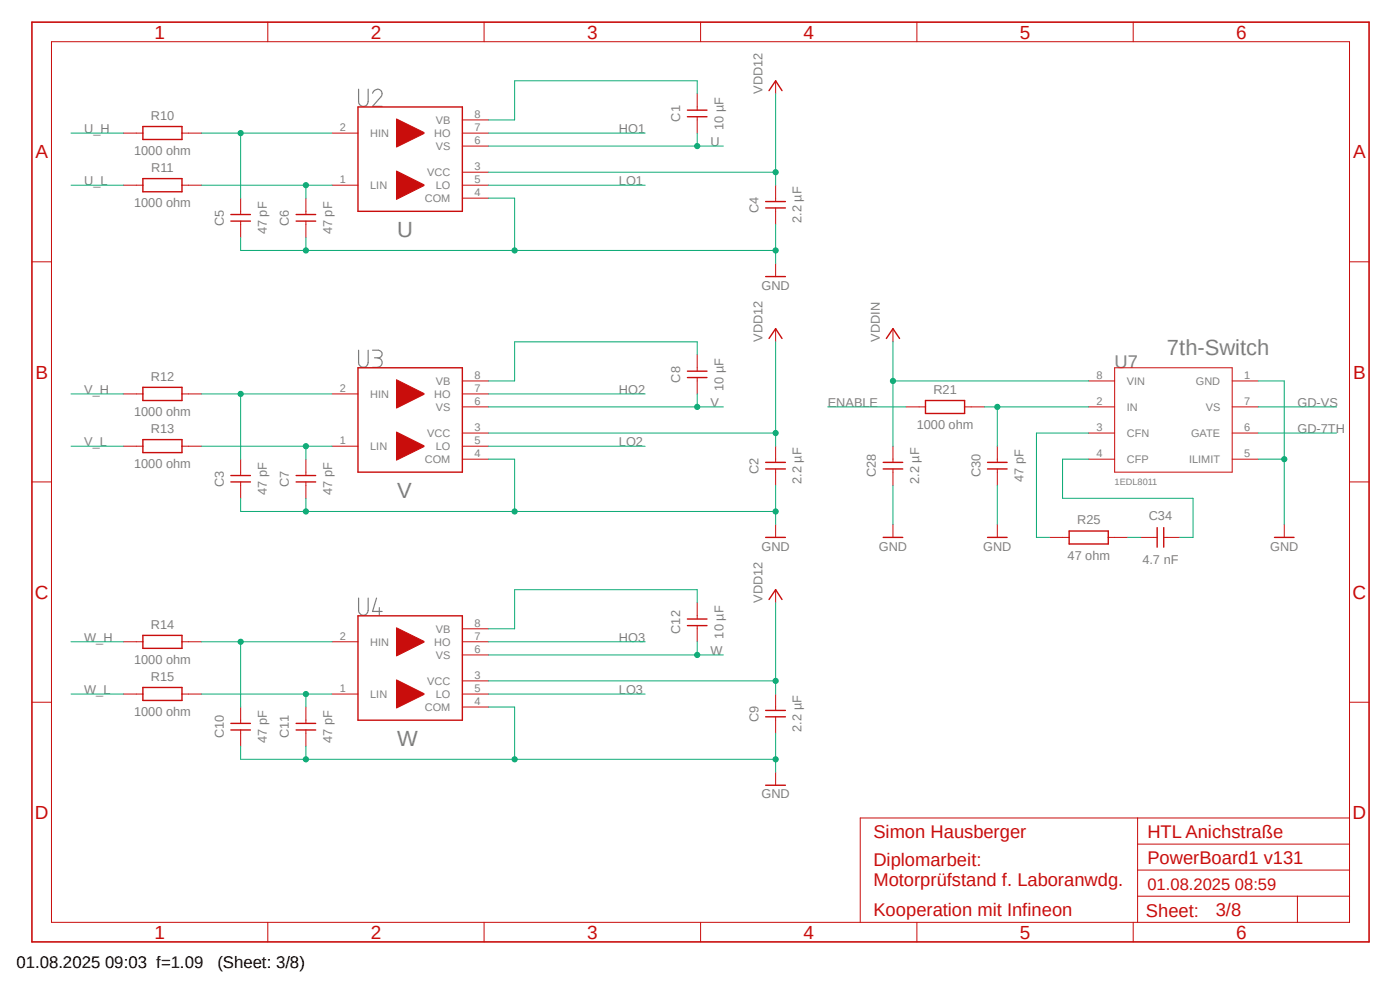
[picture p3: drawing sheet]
<svg xmlns="http://www.w3.org/2000/svg" width="297mm" height="210mm" viewBox="0 0 297 210" stroke-linecap="round" stroke-linejoin="round" font-family="sans-serif">
<path d="M6.2 4.4l284.6 196M290.8 4.4l-284.6 196" fill="none" stroke="#fff" stroke-width=".21"/>
<path d="M76.1 18.9v2.6a1.02 1.02 0 0 0 1 1.1 1.02 1.02 0 0 0 1-1.1v-2.6M79 19.8a1.01 1.01 0 0 1 1.5-.8 1.01 1.01 0 0 1 .3 1.6l-1.8 2h2.1M76.1 74.3v2.6a1.02 1.02 0 0 0 1 1 1.02 1.02 0 0 0 1-1v-2.6M79 74.3h1.3a.8 .8 0 0 1 .8 .8 .8 .8 0 0 1-.8 .8h-.8M80.1 75.9a1.02 1.02 0 0 1 1 1 1.02 1.02 0 0 1-1 1h-1.1M76.1 126.9v2.6a1.02 1.02 0 0 0 1 1 1.02 1.02 0 0 0 1-1v-2.6M79.9 126.9l-.9 2.8h2.1M80.5 128.9v1.6" fill="none" stroke="#808080" stroke-width=".25"/>
<g fill="none" stroke="#c90d0c" stroke-width=".21">
<path d="M10.9 8.8h275.4v186.9h-275.4zM56.8 4.7v4.1M102.7 4.7v4.1M148.6 4.7v4.1M194.5 4.7v4.1M240.4 4.7v4.1M70.4 39.3h5.5M70.4 28.2h5.5M98.1 36.5h5.5M98.1 39.3h5.5M98.1 28.2h5.5M98.1 25.4h5.5"/>
<path d="M98.1 31h5.5M6.8 55.5h4.1M98.1 42h5.5M286.3 55.5h4.1M6.8 102.2h4.1M286.3 102.2h4.1M6.8 149h4.1M286.3 149h4.1M241.3 173.5v22.2M241.3 179.1h45M286.3 173.5h-103.8v22.2M56.8 195.7v4.1"/>
<path d="M102.7 195.7v4.1M148.6 195.7v4.1M194.5 195.7v4.1M240.4 195.7v4.1M241.3 190.1h45M241.3 184.6h45M275.3 190.1v5.6"/>
</g>
<path d="M6.8 4.7h283.6v195.1h-283.6z" fill="none" stroke="#c90d0c" stroke-width=".34"/>
<path d="M75.9 22.7h22.2v22.1h-22.2z" fill="none" stroke="#c90d0c" stroke-width=".3"/>
<path d="M84.1 25.2l5.9 2.9v.2l-5.9 2.9z" fill-rule="evenodd" fill="#c90d0c"/>
<path d="M84.1 25.2l5.9 2.9v.2l-5.9 2.9z" fill="none" stroke="#c90d0c" stroke-width=".21"/>
<path d="M84.1 36.3l5.9 2.9v.2l-5.9 2.9z" fill-rule="evenodd" fill="#c90d0c"/>
<path d="M164.5 17.1v2.8M84.1 36.3l5.9 2.9v.2l-5.9 2.9zM164.5 55.9v2.8M70.4 94.7h5.5M70.4 83.6h5.5M98.1 91.9h5.5M98.1 94.7h5.5M98.1 83.6h5.5M98.1 80.8h5.5M98.1 86.3h5.5M98.1 97.4h5.5" fill="none" stroke="#c90d0c" stroke-width=".21"/>
<path d="M163.2 19.2l1.3-2.1 1.4 2.1M162.4 58.7h4.2M75.9 78h22.2v22.2h-22.2z" fill="none" stroke="#c90d0c" stroke-width=".3"/>
<path d="M84.1 80.6l5.9 2.9v.2l-5.9 2.9z" fill-rule="evenodd" fill="#c90d0c"/>
<path d="M84.1 80.6l5.9 2.9v.2l-5.9 2.9z" fill="none" stroke="#c90d0c" stroke-width=".21"/>
<path d="M84.1 91.7l5.9 2.9v.1l-5.9 2.9z" fill-rule="evenodd" fill="#c90d0c"/>
<path d="M164.5 69.7v2.8M84.1 91.7l5.9 2.9v.1l-5.9 2.9zM164.5 111.3v2.7M70.4 136.1h5.5M98.1 136.1h5.5M98.1 133.4h5.5M98.1 138.9h5.5M70.4 147.2h5.5M98.1 144.4h5.5M98.1 147.2h5.5M98.1 150h5.5" fill="none" stroke="#c90d0c" stroke-width=".21"/>
<path d="M163.2 71.8l1.3-2.1 1.4 2.1M162.4 114h4.2M75.9 130.6h22.2v22.2h-22.2z" fill="none" stroke="#c90d0c" stroke-width=".3"/>
<path d="M84.1 133.2l5.9 2.9v.1l-5.9 2.9z" fill-rule="evenodd" fill="#c90d0c"/>
<path d="M84.1 133.2l5.9 2.9v.1l-5.9 2.9z" fill="none" stroke="#c90d0c" stroke-width=".21"/>
<path d="M84.1 144.2l5.9 3v.1l-5.9 2.9z" fill-rule="evenodd" fill="#c90d0c"/>
<g fill="none" stroke="#c90d0c" stroke-width=".21">
<path d="M147.9 19.9v3.5M26.2 28.2h4.1M26.2 39.3h4.1M38.6 28.2h4.2M38.6 39.3h4.2M147.9 24.8v3.4M164.5 39.3v3.4M51.1 42v3.5M51.1 46.9v3.5M64.9 42v3.5M64.9 46.9v3.5M164.5 44.1v3.5"/>
<path d="M147.9 75.3v3.4M189.4 69.7v2.8M236.5 78h24.9v22.2h-24.9zM26.2 83.6h4.1M26.2 94.7h4.1M38.6 83.6h4.2M38.6 94.7h4.2M51.1 97.4v3.4M64.9 97.4v3.4M147.9 80.1v3.5M164.5 94.7v3.4M164.5 99.5v3.5"/>
<path d="M189.4 94.7v3.4M189.4 99.5v3.5M192.2 86.3h4.1M204.6 86.3h4.2M211.6 94.7v3.4M211.6 99.5v3.5M231 97.4h5.5M231 86.3h5.5M231 91.9h5.5M231 80.8h5.5M261.4 97.4h5.5M261.4 86.3h5.5"/>
<path d="M261.4 91.9h5.5M261.4 80.8h5.5M51.1 102.2v3.5M64.9 102.2v3.5M189.4 111.3v2.7M211.6 111.3v2.7M222.6 114h4.2M235.1 114h4.2M242 114h3.5M246.9 114h3.4M272.5 111.3v2.7M26.2 136.1h4.1"/>
<path d="M38.6 136.1h4.2M147.9 127.8v3.5M147.9 132.7v3.4M164.5 125.1v2.7M26.2 147.2h4.1M38.6 147.2h4.2M51.1 150v3.4M51.1 154.8v3.5M64.9 150v3.4M64.9 154.8v3.5M84.1 144.2l5.9 3v.1l-5.9 2.9zM164.5 147.2v3.5"/>
<path d="M164.5 152.1v3.4M164.5 163.8v2.8"/>
</g>
<g fill="none" stroke="#c90d0c" stroke-width=".3">
<path d="M30.3 26.8h8.3v2.8h-8.3zM30.3 37.9h8.3v2.8h-8.3zM145.8 23.4h4.2M145.8 24.8h4.2M49 45.5h4.1M49 46.9h4.1M62.8 45.5h4.2M62.8 46.9h4.2M162.4 42.8h4.2M162.4 44.1h4.2M145.8 78.7h4.2M188 71.8l1.4-2.1 1.4 2.1"/>
<path d="M30.3 82.2h8.3v2.8h-8.3zM30.3 93.3h8.3v2.7h-8.3zM145.8 80.1h4.2M162.4 98.1h4.2M162.4 99.5h4.2M187.4 98.1h4.1M187.4 99.5h4.1M196.3 85h8.3v2.7h-8.3zM209.5 98.1h4.2M209.5 99.5h4.2M49 100.9h4.1M49 102.2h4.1"/>
<path d="M62.8 100.9h4.2M62.8 102.2h4.2M187.4 114h4.1M209.5 114h4.2M226.8 112.6h8.3v2.8h-8.3zM245.5 111.9v4.2M246.9 111.9v4.2M270.4 114h4.1M30.3 134.8h8.3v2.7h-8.3zM145.8 131.3h4.2M145.8 132.7h4.2M163.2 127.2l1.3-2.1 1.4 2.1"/>
<path d="M30.3 145.8h8.3v2.8h-8.3zM49 153.5h4.1M49 154.9h4.1M62.8 153.5h4.2M62.8 154.9h4.2M162.4 150.7h4.2M162.4 152.1h4.2M162.4 166.6h4.2"/>
</g>
<path d="M164.5 19.9v19.4M15.1 28.2h11.1M15.1 39.3h11.1M103.6 28.2h33.3M103.6 39.3h33.3M103.6 36.5h60.9" fill="none" stroke="#0dab76" stroke-width=".21"/>
<circle cx="164.6" cy="36.5" r=".55" fill="#0dab76"/>
<g fill="none" stroke="#0dab76" stroke-width=".21">
<path d="M164.5 72.5v22.2M103.6 91.9h60.9"/>
<circle cx="164.6" cy="36.5" r=".55"/>
</g>
<circle cx="164.6" cy="91.9" r=".55" fill="#0dab76"/>
<g fill="none" stroke="#0dab76" stroke-width=".21">
<path d="M164.5 127.8v19.4M103.6 144.4h60.9"/>
<circle cx="164.6" cy="91.9" r=".55"/>
</g>
<circle cx="164.6" cy="144.4" r=".55" fill="#0dab76"/>
<g fill="none" stroke="#0dab76" stroke-width=".21">
<path d="M51.1 50.4v2.7h113.4M64.9 50.4v2.7M103.6 42h5.6v11.1M164.5 47.6v8.3"/>
<circle cx="164.6" cy="144.4" r=".55"/>
</g>
<circle cx="164.6" cy="53.1" r=".55" fill="#0dab76"/>
<circle cx="164.6" cy="53.1" r=".55" fill="none" stroke="#0dab76" stroke-width=".21"/>
<circle cx="109.2" cy="53.1" r=".55" fill="#0dab76"/>
<circle cx="109.2" cy="53.1" r=".55" fill="none" stroke="#0dab76" stroke-width=".21"/>
<circle cx="64.9" cy="53.1" r=".55" fill="#0dab76"/>
<g fill="none" stroke="#0dab76" stroke-width=".21">
<path d="M103.6 97.4h5.6v11.1M51.1 105.7v2.8h113.4M64.9 105.7v2.8M164.5 103v8.3"/>
<circle cx="64.9" cy="53.1" r=".55"/>
</g>
<circle cx="164.6" cy="108.5" r=".55" fill="#0dab76"/>
<circle cx="164.6" cy="108.5" r=".55" fill="none" stroke="#0dab76" stroke-width=".21"/>
<circle cx="64.9" cy="108.5" r=".55" fill="#0dab76"/>
<circle cx="64.9" cy="108.5" r=".55" fill="none" stroke="#0dab76" stroke-width=".21"/>
<circle cx="109.2" cy="108.5" r=".55" fill="#0dab76"/>
<g fill="none" stroke="#0dab76" stroke-width=".21">
<path d="M51.1 158.3v2.8h113.4M64.9 158.3v2.8M103.6 150h5.6v11.1M164.5 155.5v8.3"/>
<circle cx="109.2" cy="108.5" r=".55"/>
</g>
<circle cx="164.6" cy="161.1" r=".55" fill="#0dab76"/>
<circle cx="164.6" cy="161.1" r=".55" fill="none" stroke="#0dab76" stroke-width=".21"/>
<circle cx="109.2" cy="161.1" r=".55" fill="#0dab76"/>
<circle cx="109.2" cy="161.1" r=".55" fill="none" stroke="#0dab76" stroke-width=".21"/>
<circle cx="64.9" cy="161.1" r=".55" fill="#0dab76"/>
<g fill="none" stroke="#0dab76" stroke-width=".21">
<path d="M266.9 80.8h5.6v30.5M266.9 97.4h5.6"/>
<circle cx="64.9" cy="161.1" r=".55"/>
</g>
<circle cx="272.5" cy="97.4" r=".55" fill="#0dab76"/>
<g fill="none" stroke="#0dab76" stroke-width=".21">
<path d="M103.6 31h49.9M147.9 28.2v2.8M189.4 103v8.3M211.6 103v8.3"/>
<circle cx="272.5" cy="97.4" r=".55"/>
</g>
<circle cx="147.9" cy="31" r=".55" fill="#0dab76"/>
<g fill="none" stroke="#0dab76" stroke-width=".21">
<path d="M147.9 19.9v-2.8h-38.7v8.3h-5.6M147.9 75.3v-2.8h-38.7v8.3h-5.6M15.1 83.6h11.1M15.1 94.7h11.1M103.6 83.6h33.3M103.6 94.7h33.3M103.6 86.3h49.9M147.9 83.6v2.7M15.1 136.1h11.1M103.6 136.1h33.3M147.9 127.8v-2.7h-38.7v8.3h-5.6M15.1 147.2h11.1"/>
<path d="M103.6 147.2h33.3"/>
<circle cx="147.9" cy="31" r=".55"/>
</g>
<circle cx="147.9" cy="86.3" r=".55" fill="#0dab76"/>
<g fill="none" stroke="#0dab76" stroke-width=".21">
<path d="M103.6 138.9h49.9M147.9 136.1v2.8"/>
<circle cx="147.9" cy="86.3" r=".55"/>
</g>
<circle cx="147.9" cy="138.9" r=".55" fill="#0dab76"/>
<g fill="none" stroke="#0dab76" stroke-width=".21">
<path d="M42.8 28.2h27.6M51.1 28.2v13.8"/>
<circle cx="147.9" cy="138.9" r=".55"/>
</g>
<circle cx="51.1" cy="28.2" r=".55" fill="#0dab76"/>
<g fill="none" stroke="#0dab76" stroke-width=".21">
<path d="M42.8 39.3h27.6M64.9 39.3v2.7"/>
<circle cx="51.1" cy="28.2" r=".55"/>
</g>
<circle cx="64.9" cy="39.3" r=".55" fill="#0dab76"/>
<g fill="none" stroke="#0dab76" stroke-width=".21">
<path d="M42.8 83.6h27.6M51.1 83.6v13.8"/>
<circle cx="64.9" cy="39.3" r=".55"/>
</g>
<circle cx="51.1" cy="83.6" r=".55" fill="#0dab76"/>
<g fill="none" stroke="#0dab76" stroke-width=".21">
<path d="M42.8 94.7h27.6M64.9 94.7v2.7"/>
<circle cx="51.1" cy="83.6" r=".55"/>
</g>
<circle cx="64.9" cy="94.7" r=".55" fill="#0dab76"/>
<g fill="none" stroke="#0dab76" stroke-width=".21">
<path d="M42.8 136.1h27.6M51.1 136.1v13.9"/>
<circle cx="64.9" cy="94.7" r=".55"/>
</g>
<circle cx="51.1" cy="136.1" r=".55" fill="#0dab76"/>
<g fill="none" stroke="#0dab76" stroke-width=".21">
<path d="M42.8 147.2h27.6M64.9 147.2v2.8"/>
<circle cx="51.1" cy="136.1" r=".55"/>
</g>
<circle cx="64.9" cy="147.2" r=".55" fill="#0dab76"/>
<g fill="none" stroke="#0dab76" stroke-width=".21">
<path d="M208.8 86.3h22.2M211.6 86.3v8.4M266.9 91.9h16.6M266.9 86.3h16.6"/>
<circle cx="64.9" cy="147.2" r=".55"/>
</g>
<circle cx="211.6" cy="86.3" r=".55" fill="#0dab76"/>
<g fill="none" stroke="#0dab76" stroke-width=".21">
<path d="M189.4 72.5v22.2M175.6 86.3h16.6M189.4 80.8h41.6M231 91.9h-11.1v22.1h2.7M231 97.4h-5.6v8.3h27.7v8.3h-2.8M239.3 114h2.7"/>
<circle cx="211.6" cy="86.3" r=".55"/>
</g>
<circle cx="189.4" cy="80.8" r=".55" fill="#0dab76"/>
<circle cx="189.4" cy="80.8" r=".55" fill="none" stroke="#0dab76" stroke-width=".21"/>
<g font-size="4.7" fill="#808080">
<text x="84.3" y="50.4">U</text>
<text x="247.6" y="75.3">7th-Switch</text>
<text x="84.3" y="105.7">V</text>
<text x="84.3" y="158.3">W</text>
</g>
<g font-size="4" fill="#c90d0c">
<text x="32.8" y="8.2">1</text>
<text x="78.7" y="8.2">2</text>
<text x="124.6" y="8.2">3</text>
<text x="170.5" y="8.2">4</text>
<text x="216.4" y="8.2">5</text>
<text x="262.3" y="8.2">6</text>
<text x="7.5" y="33.6">A</text>
<text x="287.1" y="33.6">A</text>
<text x="7.5" y="80.3">B</text>
<text x="287.1" y="80.3">B</text>
<text x="7.4" y="127">C</text>
<text x="286.9" y="127">C</text>
<text x="7.4" y="173.7">D</text>
<text x="286.9" y="173.7">D</text>
<text x="32.8" y="199.1">1</text>
<text x="78.7" y="199.1">2</text>
<text x="124.6" y="199.1">3</text>
<text x="170.5" y="199.1">4</text>
<text x="216.4" y="199.1">5</text>
<text x="262.3" y="199.1">6</text>
</g>
<text font-size="3.9" fill="#808080" x="236.5" y="78">U7</text>
<g font-size="3.9" fill="#c90d0c">
<text x="185.3" y="177.7">Simon Hausberger</text>
<text x="243.4" y="177.7">HTL Anichstraße</text>
<text x="185.3" y="183.8">Diplomarbeit:</text>
<text x="243.4" y="183.2">PowerBoard1 v131</text>
<text x="185.3" y="187.9">Motorprüfstand f. Laboranwdg.</text>
<text x="185.3" y="194.3">Kooperation mit Infineon</text>
<text x="243.1" y="194.4">Sheet:</text>
<text x="257.9" y="194.3">3/8</text>
</g>
<g font-size="3.6">
<text x="3.5" y="205.4">01.08.2025 09:03 f=1.09</text>
<text x="46.1" y="205.4">(Sheet: 3/8)</text>
</g>
<text font-size="3.5" fill="#c90d0c" x="243.4" y="188.8">01.08.2025 08:59</text>
<g font-size="2.7" fill="#808080">
<text x="161.8" y="19.9" transform="rotate(-90 161.8 19.9)">VDD12</text>
<text x="17.9" y="28.2">U_H</text>
<text x="32" y="25.4">R10</text>
<text x="131.3" y="28.2">HO1</text>
<text x="144.3" y="25.8" transform="rotate(-90 144.3 25.8)">C1</text>
<text x="153.5" y="27.5" transform="rotate(-90 153.5 27.5)">10 µF</text>
<text x="28.4" y="32.9">1000 ohm</text>
<text x="150.7" y="31">U</text>
<text x="17.9" y="39.3">U_L</text>
<text x="32.1" y="36.5">R11</text>
<text x="131.3" y="39.3">LO1</text>
<text x="28.4" y="44">1000 ohm</text>
<text x="47.5" y="48" transform="rotate(-90 47.5 48)">C5</text>
<text x="61.3" y="48" transform="rotate(-90 61.3 48)">C6</text>
<text x="161" y="45.2" transform="rotate(-90 161 45.2)">C4</text>
<text x="170.1" y="47.3" transform="rotate(-90 170.1 47.3)">2.2 µF</text>
<text x="56.6" y="49.7" transform="rotate(-90 56.6 49.7)">47 pF</text>
<text x="70.4" y="49.7" transform="rotate(-90 70.4 49.7)">47 pF</text>
<text x="161.5" y="61.4">GND</text>
<text x="161.8" y="72.5" transform="rotate(-90 161.8 72.5)">VDD12</text>
<text x="186.7" y="72.5" transform="rotate(-90 186.7 72.5)">VDDIN</text>
<text x="17.9" y="83.6">V_H</text>
<text x="32" y="80.8">R12</text>
<text x="131.3" y="83.6">HO2</text>
<text x="144.3" y="81.2" transform="rotate(-90 144.3 81.2)">C8</text>
<text x="153.5" y="82.9" transform="rotate(-90 153.5 82.9)">10 µF</text>
<text x="198" y="83.6">R21</text>
<text x="28.4" y="88.3">1000 ohm</text>
<text x="150.7" y="86.4">V</text>
<text x="175.6" y="86.4">ENABLE</text>
<text x="275.3" y="86.4">GD-VS</text>
<text x="17.9" y="94.7">V_L</text>
<text x="32" y="91.9">R13</text>
<text x="131.3" y="94.7">LO2</text>
<text x="194.5" y="91.1">1000 ohm</text>
<text x="275.3" y="91.9">GD-7TH</text>
<text x="28.4" y="99.4">1000 ohm</text>
<text x="161" y="100.5" transform="rotate(-90 161 100.5)">C2</text>
<text x="185.8" y="101.3" transform="rotate(-90 185.8 101.3)">C28</text>
<text x="208" y="101.3" transform="rotate(-90 208 101.3)">C30</text>
<text x="47.5" y="103.3" transform="rotate(-90 47.5 103.3)">C3</text>
<text x="56.6" y="105" transform="rotate(-90 56.6 105)">47 pF</text>
<text x="61.3" y="103.3" transform="rotate(-90 61.3 103.3)">C7</text>
<text x="70.4" y="105" transform="rotate(-90 70.4 105)">47 pF</text>
<text x="170.1" y="102.7" transform="rotate(-90 170.1 102.7)">2.2 µF</text>
<text x="195" y="102.7" transform="rotate(-90 195 102.7)">2.2 µF</text>
<text x="217.1" y="102.3" transform="rotate(-90 217.1 102.3)">47 pF</text>
<text x="228.5" y="111.3">R25</text>
<text x="243.7" y="110.4">C34</text>
<text x="161.5" y="116.8">GND</text>
<text x="186.4" y="116.8">GND</text>
<text x="208.6" y="116.8">GND</text>
<text x="226.5" y="118.7">47 ohm</text>
<text x="242.4" y="119.5">4.7 nF</text>
<text x="269.5" y="116.8">GND</text>
<text x="161.8" y="127.8" transform="rotate(-90 161.8 127.8)">VDD12</text>
<text x="17.9" y="136.1">W_H</text>
<text x="32" y="133.4">R14</text>
<text x="131.3" y="136.1">HO3</text>
<text x="144.3" y="134.5" transform="rotate(-90 144.3 134.5)">C12</text>
<text x="153.5" y="135.5" transform="rotate(-90 153.5 135.5)">10 µF</text>
<text x="28.4" y="140.8">1000 ohm</text>
<text x="150.7" y="138.9">W</text>
<text x="17.9" y="147.2">W_L</text>
<text x="32" y="144.4">R15</text>
<text x="131.3" y="147.2">LO3</text>
<text x="28.4" y="151.9">1000 ohm</text>
<text x="161" y="153.1" transform="rotate(-90 161 153.1)">C9</text>
<text x="170.1" y="155.2" transform="rotate(-90 170.1 155.2)">2.2 µF</text>
<text x="47.5" y="156.6" transform="rotate(-90 47.5 156.6)">C10</text>
<text x="56.6" y="157.6" transform="rotate(-90 56.6 157.6)">47 pF</text>
<text x="61.3" y="156.5" transform="rotate(-90 61.3 156.5)">C11</text>
<text x="70.4" y="157.6" transform="rotate(-90 70.4 157.6)">47 pF</text>
<text x="161.5" y="169.4">GND</text>
</g>
<g font-size="2.3" fill="#808080">
<text x="72.1" y="27.8">2</text>
<text x="78.5" y="29">HIN</text>
<text x="92.1" y="29">HO</text>
<text x="92.5" y="26.3">VB</text>
<text x="100.7" y="25.1">8</text>
<text x="100.7" y="27.8">7</text>
<text x="92.5" y="31.8">VS</text>
<text x="100.7" y="30.6">6</text>
<text x="72.1" y="38.9">1</text>
<text x="78.5" y="40.1">LIN</text>
<text x="90.6" y="37.3">VCC</text>
<text x="92.5" y="40.1">LO</text>
<text x="100.7" y="36.2">3</text>
<text x="100.7" y="41.7">4</text>
<text x="100.7" y="38.9">5</text>
<text x="90.1" y="42.9">COM</text>
<text x="72.1" y="83.2">2</text>
<text x="92.5" y="81.6">VB</text>
<text x="100.7" y="80.4">8</text>
<text x="100.7" y="83.2">7</text>
<text x="232.6" y="80.4">8</text>
<text x="239.1" y="81.6">VIN</text>
<text x="253.7" y="81.6">GND</text>
<text x="264" y="80.4">1</text>
<text x="78.5" y="84.4">HIN</text>
<text x="92.1" y="84.4">HO</text>
<text x="92.5" y="87.2">VS</text>
<text x="100.7" y="85.9">6</text>
<text x="232.6" y="85.9">2</text>
<text x="239.1" y="87.2">IN</text>
<text x="255.8" y="87.2">VS</text>
<text x="264" y="85.9">7</text>
<text x="72.1" y="94.2">1</text>
<text x="78.5" y="95.5">LIN</text>
<text x="90.6" y="92.7">VCC</text>
<text x="92.5" y="95.5">LO</text>
<text x="100.7" y="91.5">3</text>
<text x="100.7" y="94.2">5</text>
<text x="232.6" y="91.5">3</text>
<text x="239.1" y="92.7">CFN</text>
<text x="252.7" y="92.7">GATE</text>
<text x="264" y="91.5">6</text>
<text x="90.1" y="98.2">COM</text>
<text x="100.7" y="97">4</text>
<text x="232.6" y="97">4</text>
<text x="239.1" y="98.3">CFP</text>
<text x="252.3" y="98.2">ILIMIT</text>
<text x="264" y="97">5</text>
<text x="72.1" y="135.8">2</text>
<text x="78.5" y="137">HIN</text>
<text x="92.1" y="137">HO</text>
<text x="92.5" y="134.2">VB</text>
<text x="100.7" y="133">8</text>
<text x="100.7" y="135.8">7</text>
<text x="92.5" y="139.7">VS</text>
<text x="100.7" y="138.6">6</text>
<text x="72.1" y="146.9">1</text>
<text x="78.5" y="148">LIN</text>
<text x="90.6" y="145.3">VCC</text>
<text x="92.5" y="148">LO</text>
<text x="100.7" y="144.1">3</text>
<text x="100.7" y="149.6">4</text>
<text x="100.7" y="146.9">5</text>
<text x="90.1" y="150.8">COM</text>
</g>
<text font-size="1.9" fill="#808080" x="236.5" y="103">1EDL8011</text>
</svg>
